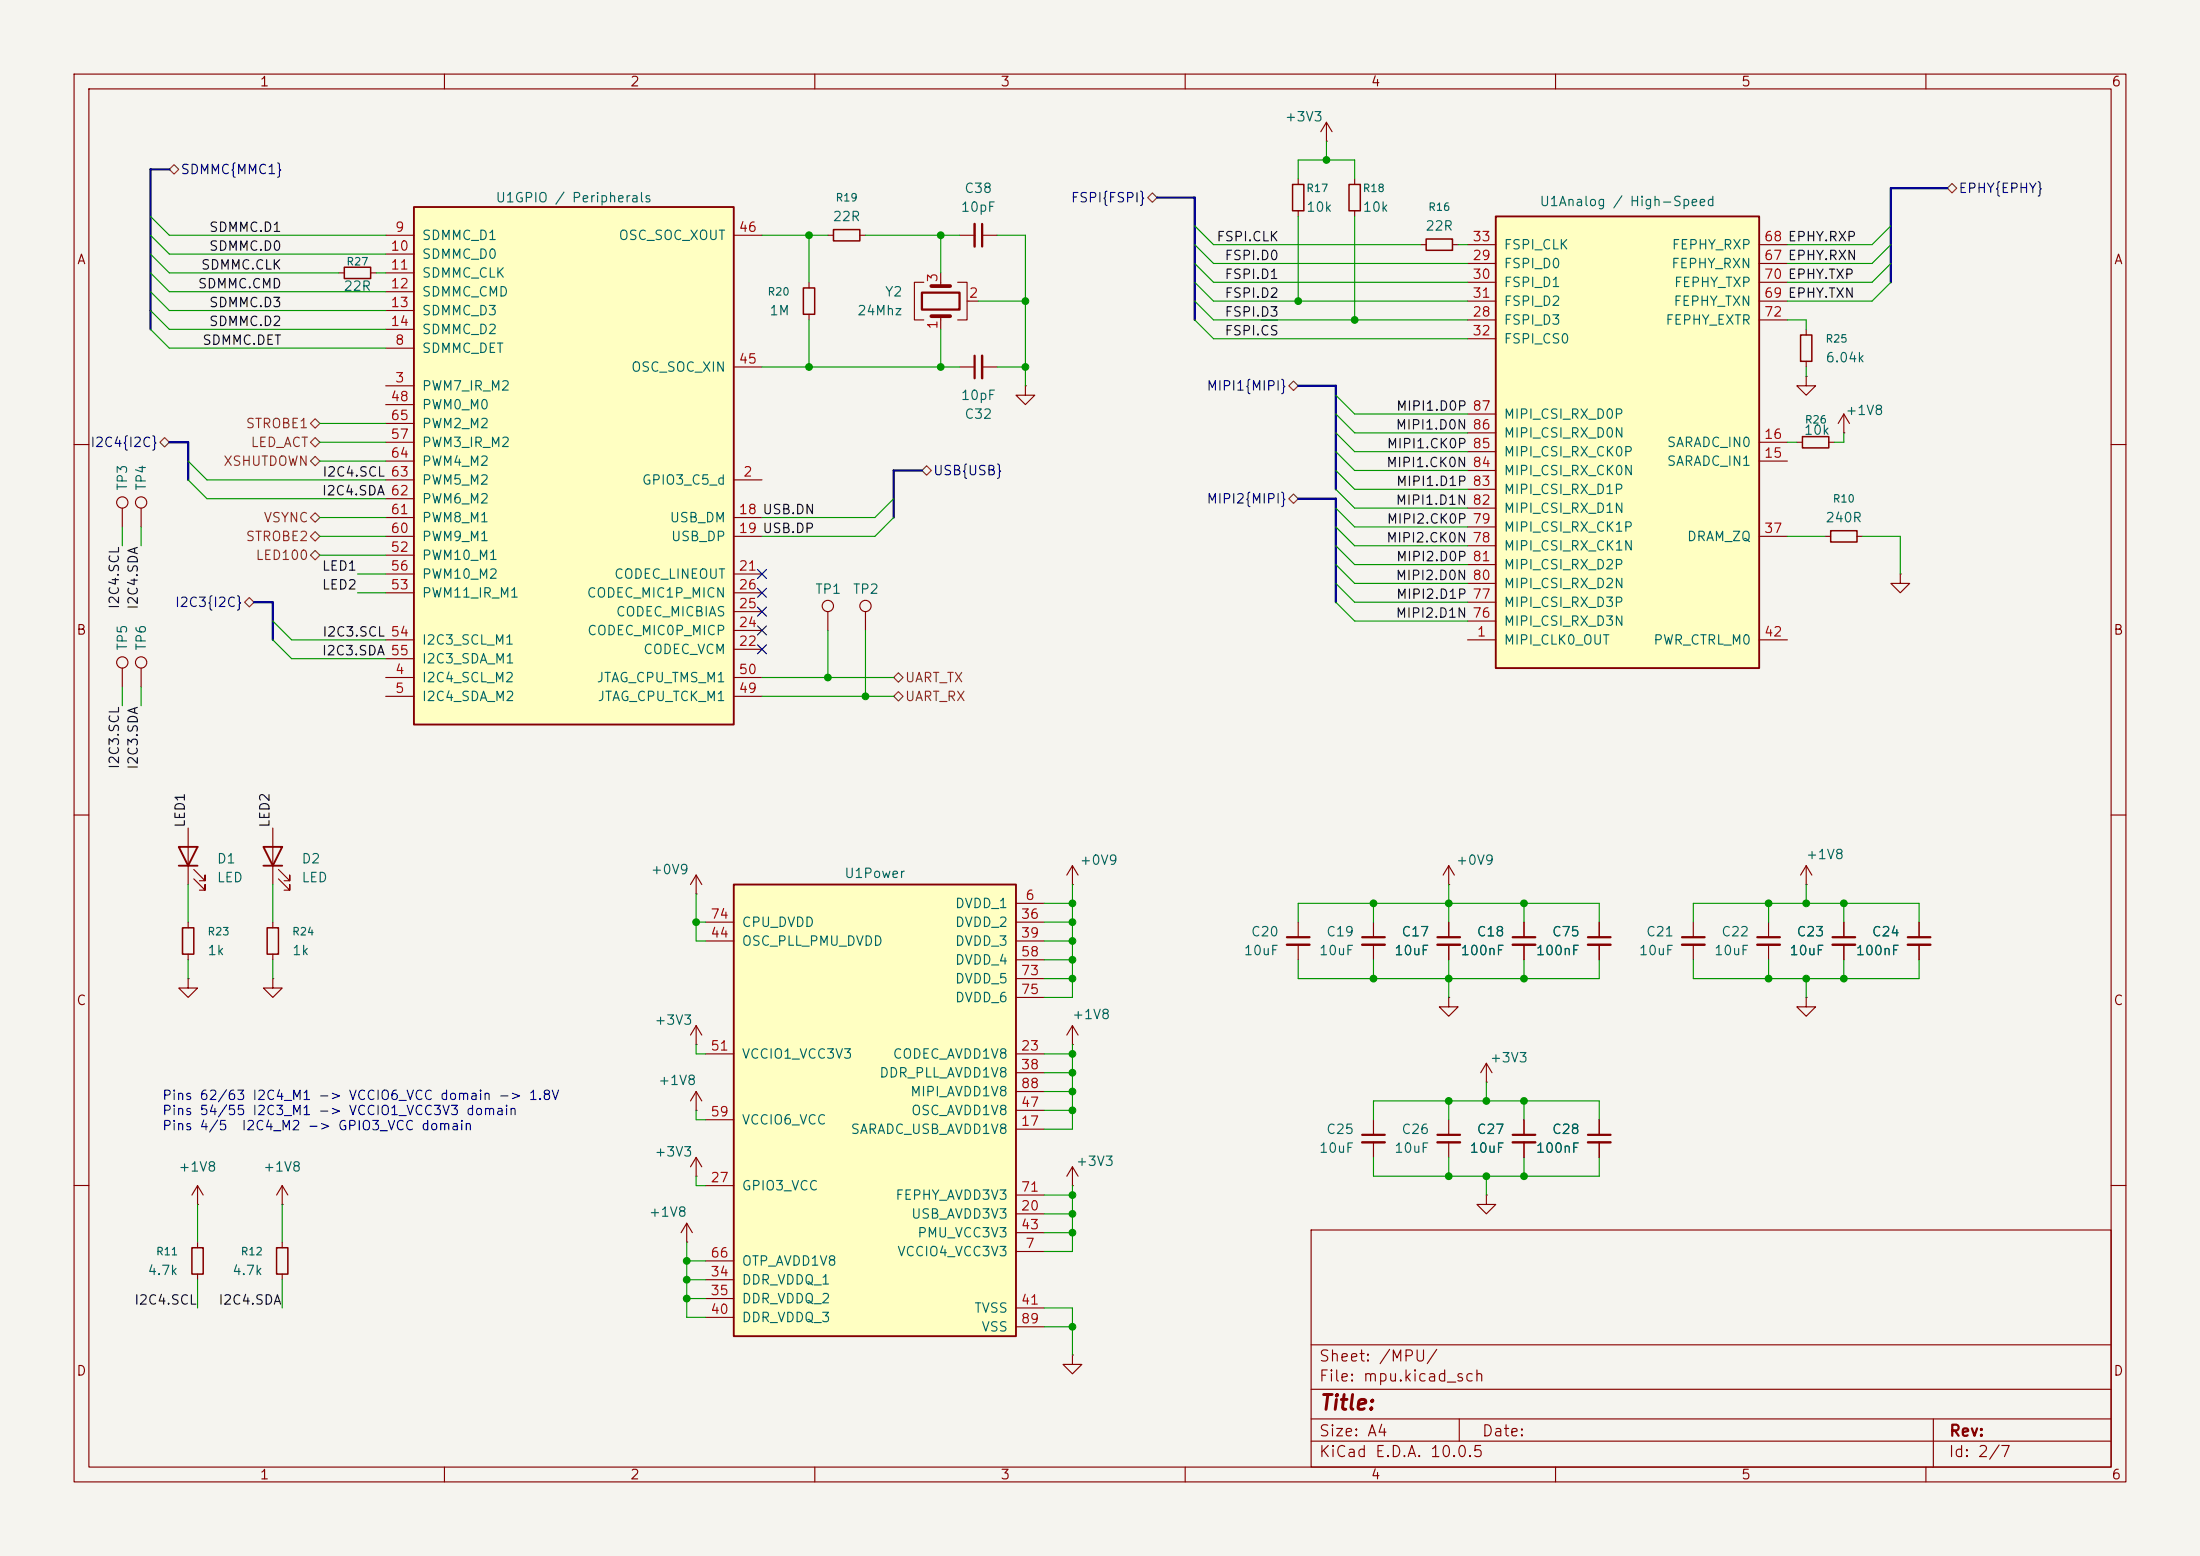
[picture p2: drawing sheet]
<svg xmlns="http://www.w3.org/2000/svg" width="297mm" height="210mm" viewBox="0 0 297 210" stroke-linecap="round" stroke-linejoin="round" font-family="sans-serif">
<path d="M0 0h297v210h-297z" fill="#f5f4ef" stroke="#f5f4ef" stroke-width=".14"/>
<g fill="none" stroke="#840000" stroke-width=".15">
<path d="M10 10h277v190h-277zM12 12h273v186h-273zM60 10v2M110 10v2M160 10v2M210 10v2M260 10v2M243.8 44.5v.7M243.8 48.8v.7M10 60h2M285 60h2M10 110h2"/>
<path d="M144.8 119.4h.1M144.8 116.8l-.8 1.3M144.8 116.8l.7 1.3M144.8 116.8v2.6M285 110h2M10 160h2M177 166h108v32h-108zM285 160h2M60 198v2M110 198v2M160 198v2M177 194.5h108"/>
<path d="M177 191.5h108M177 187.5h108M177 181.5h108M197 191.5v3M210 198v2M260 198v2M261 191.5v6.5"/>
</g>
<path d="M243.1 45.2h1.5v3.6h-1.5z" fill="none" stroke="#840000" stroke-width=".2"/>
<path d="M201.9 29.2h35.6v61h-35.6z" fill="#ffffc2"/>
<path d="M201.9 29.2h35.6v61h-35.6z" fill="none" stroke="#840000" stroke-width=".25"/>
<g fill="none" stroke="#840000" stroke-width=".15">
<path d="M179.1 19.1h.1M179.1 16.5l.7 1.3M179.1 16.5l-.8 1.3M179.1 16.5v2.6M109.2 38.1v.8M111.8 31.8h.7M116.1 31.8h.7M124.7 38.1h-1.3v5.1h1.3M127 36.8v1.8M129.3 38.1h1.3v5.1h-1.3M129.5 31.8h2.1M132.6 31.8h2"/>
<path d="M182.9 24.1v.8M182.9 28.4v.8M191.8 33h.7M196.1 33h.7M198.1 35.6h3.8M198.1 38.1h3.8M198.1 33h3.8M237.5 35.6h3.8M237.5 38.1h3.8M237.5 33h3.8M109.2 42.4v.8M127 42.7v1.8"/>
<path d="M130.6 40.6h1.5M138.4 52.1v1.2h1.3l-1.3 1.3-1.2-1.3h1.2M138.4 52.1h.1M198.1 43.2h3.8M198.1 40.6h3.8M198.1 45.7h3.8M198.1 58.4h3.8M198.1 55.9h3.8M237.5 59.7h3.8M237.5 43.2h3.8M237.5 40.6h3.8M242.6 59.7h.7"/>
<path d="M246.9 59.7h.7M248.9 58.4h.1M248.9 55.9l-.7 1.3M248.9 55.9l.8 1.3M248.9 55.9v2.5M198.1 73.7h3.8M198.1 71.1h3.8M198.1 78.7h3.8M198.1 76.2h3.8M198.1 68.6h3.8M198.1 66h3.8M198.1 63.5h3.8"/>
<path d="M198.1 61h3.8M237.5 62.2h3.8M237.5 72.4h3.8M198.1 86.4h3.8M198.1 83.8h3.8M198.1 81.3h3.8M237.5 86.4h3.8M195.6 119.4h.1M195.6 116.8l-.8 1.3M195.6 116.8l.7 1.3M195.6 116.8v2.6M144.8 138.4l-.8 1.3"/>
<path d="M144.8 138.4l.7 1.3M144.8 138.4v2.6M175.3 124.5v2M175.3 127.5v2M144.8 141h.1M144.8 157.5v2.5M144.8 157.5l-.8 1.3M144.8 157.5l.7 1.3M144.8 160h.1M200.7 161.3v1.3h1.2l-1.2 1.2-1.3-1.2h1.3M200.7 161.3h.1"/>
</g>
<path d="M108.5 38.9h1.5v3.5h-1.5zM112.5 31h3.6v1.5h-3.6zM182.1 24.9h1.5v3.5h-1.5zM192.5 32.3h3.6v1.5h-3.6zM243.3 58.9h3.6v1.6h-3.6z" fill="none" stroke="#840000" stroke-width=".2"/>
<path d="M124.5 39.5h5v2.3h-5zM132.6 30.2v3.1M173.7 126.5h3.1" fill="none" stroke="#840000" stroke-width=".3"/>
<path d="M131.6 30.2v3.1M173.7 127.5h3.1" fill="none" stroke="#840000" stroke-width=".33"/>
<path d="M125.7 38.6h2.6M125.7 42.7h2.6" fill="none" stroke="#840000" stroke-width=".51"/>
<path d="M55.9 27.9h43.2v69.9h-43.2z" fill="#ffffc2"/>
<path d="M55.9 27.9h43.2v69.9h-43.2z" fill="none" stroke="#840000" stroke-width=".25"/>
<g fill="none" stroke="#840000" stroke-width=".15">
<path d="M52.1 31.8h3.8M52.1 34.3h3.8M52.1 36.8h3.8M52.1 39.4h3.8M99.1 31.8h3.8M52.1 52.1h3.8M52.1 47h3.8M52.1 41.9h3.8M52.1 44.5h3.8M52.1 54.6h3.8M52.1 59.7h3.8M52.1 57.2h3.8"/>
<path d="M99.1 49.5h3.8M52.1 64.8h3.8M52.1 69.9h3.8M52.1 72.4h3.8M52.1 77.5h3.8M52.1 74.9h3.8M52.1 67.3h3.8M52.1 62.2h3.8M99.1 64.8h3.8M99.1 69.9h3.8M99.1 72.4h3.8M99.1 77.5h3.8"/>
<path d="M52.1 91.4h3.8M52.1 94h3.8M52.1 80h3.8M52.1 86.4h3.8M52.1 88.9h3.8M99.1 91.4h3.8M99.1 94h3.8M99.1 87.6h3.8M99.1 85.1h3.8M99.1 82.6h3.8M99.1 80h3.8M94 158.8h.1"/>
<path d="M94 156.2l.7 1.3M94 156.2l-.8 1.3M94 156.2v2.6M144.8 182.9v1.3h1.2l-1.2 1.2-1.3-1.2h1.3M144.8 182.9h.1"/>
</g>
<path d="M99.1 119.4h38.1v60.9h-38.1z" fill="#ffffc2"/>
<path d="M24.1 114.3h2.6l-1.3 2.5zM24.1 116.8h2.6M35.6 114.3h2.5l-1.3 2.5zM35.6 116.8h2.5M99.1 119.4h38.1v60.9h-38.1z" fill="none" stroke="#840000" stroke-width=".25"/>
<g fill="none" stroke="#840000" stroke-width=".15">
<path d="M45.7 36.8h.8M50 36.8h.8M175.3 24.1v.8M175.3 28.4v.8M129.5 49.5h2.1M132.6 49.5h2M243.8 50.8v1.3h1.3l-1.3 1.2-1.2-1.2h1.2M243.8 50.8h.1M16.5 68.6v2.5M19 68.6v2.5M246.4 72.4h.7M250.7 72.4h.8"/>
<path d="M256.5 77.5v1.2h1.3l-1.3 1.3-1.2-1.3h1.2M256.5 77.5h.1M16.5 90.2v2.5M19 90.2v2.5M111.8 82.6v2.5M116.8 82.6v2.5M25.4 111.8v7.6M26.2 118.6l1.5 1.5v-.7v.7h-.8M26.2 117.3l1.5 1.6v-.8v.8h-.8M36.8 111.8v7.6M37.6 118.6l1.5 1.5v-.7v.7h-.7M37.6 117.3l1.5 1.6v-.8v.8h-.7"/>
<path d="M94 118.1v2.6M94 118.1l.7 1.3M94 118.1l-.8 1.3M243.8 119.4h.1M243.8 116.8l-.7 1.3M243.8 116.8l.8 1.3M243.8 116.8v2.6M25.4 132.1v1.3h1.3l-1.3 1.2-1.3-1.2h1.3M25.4 132.1h.1M25.4 124.5v.7M25.4 128.8v.7M36.8 132.1v1.3h1.3l-1.3 1.2-1.2-1.2h1.2"/>
<path d="M36.8 132.1h.1M36.8 124.5v.7M36.8 128.8v.7M94 120.7h.1M94 138.4v2.6M94 138.4l.7 1.3M94 138.4l-.8 1.3M95.2 124.5h3.9M95.2 127h3.9M137.2 121.9h3.8M137.2 124.5h3.8M137.2 127h3.8"/>
<path d="M137.2 129.5h3.8M137.2 132.1h3.8M137.2 134.6h3.8M185.4 124.5v2M185.4 127.5v2M195.6 134.6v1.3h1.2l-1.2 1.3-1.3-1.3h1.3M195.6 134.6h.1M195.6 124.5v2M195.6 127.5v2M205.7 124.5v2M205.7 127.5v2M215.9 124.5v2"/>
<path d="M215.9 127.5v2M228.6 124.5v2M228.6 127.5v2M238.8 124.5v2M238.8 127.5v2M243.8 134.6v1.3h1.3l-1.3 1.3-1.2-1.3h1.2M243.8 134.6h.1M248.9 124.5v2M248.9 127.5v2M259.1 124.5v2M259.1 127.5v2M94 149.9h.1"/>
<path d="M94 141h.1M94 147.3l.7 1.3M94 147.3l-.8 1.3M94 147.3v2.6M95.2 142.2h3.9M95.2 151.1h3.9M137.2 152.4h3.8M137.2 142.2h3.8M137.2 144.8h3.8M137.2 149.9h3.8M137.2 147.3h3.8M185.4 151.1v2.1"/>
<path d="M185.4 154.2v2M195.6 151.1v2.1M195.6 154.2v2M200.7 146.1h.1M200.7 143.5l-.8 1.3M200.7 143.5l.7 1.3M200.7 143.5v2.6M205.7 151.1v2.1M205.7 154.2v2M215.9 151.1v2.1M215.9 154.2v2M26.7 162.6h.1"/>
<path d="M26.7 160l-.8 1.3M26.7 160l.7 1.3M26.7 160v2.6M26.7 167.6v.8M26.7 172v.7M38.1 162.6h.1M38.1 160l-.8 1.3M38.1 160l.8 1.3M38.1 160v2.6M38.1 167.6v.8M38.1 172v.7M92.7 167.6h.1"/>
<path d="M92.7 165.1l.8 1.3M92.7 165.1l-.8 1.3M92.7 165.1v2.5M95.2 160h3.9M95.2 172.7h3.9M95.2 175.3h3.9M95.2 177.8h3.9M95.2 170.2h3.9M137.2 168.9h3.8M137.2 163.8h3.8M137.2 176.5h3.8M137.2 166.4h3.8"/>
<path d="M137.2 161.3h3.8M137.2 179.1h3.8"/>
<circle cx="16.5" cy="67.8" r=".76"/>
<circle cx="19" cy="67.8" r=".76"/>
<circle cx="16.5" cy="89.4" r=".76"/>
<circle cx="19" cy="89.4" r=".76"/>
<circle cx="111.8" cy="81.8" r=".76"/>
<circle cx="116.8" cy="81.8" r=".76"/>
</g>
<path d="M46.5 36.1h3.5v1.5h-3.5zM174.5 24.9h1.5v3.5h-1.5zM247.1 71.6h3.6v1.6h-3.6zM24.6 125.2h1.6v3.6h-1.6zM36.1 125.2h1.5v3.6h-1.5zM25.9 168.4h1.5v3.6h-1.5zM37.3 168.4h1.6v3.6h-1.6z" fill="none" stroke="#840000" stroke-width=".2"/>
<g fill="none" stroke="#840000" stroke-width=".3">
<path d="M131.6 48v3.1M183.9 126.5h3M194.1 126.5h3M204.2 126.5h3.1M214.4 126.5h3M227.1 126.5h3M237.2 126.5h3.1M247.4 126.5h3M257.6 126.5h3M183.9 153.2h3M194.1 153.2h3M204.2 153.2h3.1"/>
<path d="M214.4 153.2h3"/>
</g>
<g fill="none" stroke="#840000" stroke-width=".33">
<path d="M132.6 48v3.1M183.9 127.5h3M194.1 127.5h3M204.2 127.5h3.1M214.4 127.5h3M227.1 127.5h3M237.2 127.5h3.1M247.4 127.5h3M257.6 127.5h3M183.9 154.2h3M194.1 154.2h3M204.2 154.2h3.1"/>
<path d="M214.4 154.2h3"/>
</g>
<g fill="none" stroke="#725600" stroke-width=".15">
<path d="M23.5 22.2l.6 .7-.6 .6-.6-.6zM154.9 26.7l.7-.7 .6 .7-.6 .6zM262.9 25.4l.6-.6 .7 .6-.7 .6zM21.6 59.7l.6-.6 .7 .6-.7 .6zM41.9 57.2l.6-.7 .7 .7-.7 .6zM41.9 59.7l.6-.6 .7 .6-.7 .6zM174.6 51.4l.7 .7-.7 .6-.6-.6zM41.9 62.2l.6-.6 .7 .6-.7 .7zM41.9 69.9l.6-.7 .7 .7-.7 .6zM42.5 71.8l.7 .6-.7 .6-.6-.6zM42.5 74.3l.7 .6-.7 .7-.6-.7zM125.1 62.9l.6 .6-.6 .6-.6-.6z"/>
<path d="M174 67.3l.6-.6 .7 .6-.7 .6zM33 81.3l.7-.7 .6 .7-.6 .6zM120.6 91.4l.7-.6 .6 .6-.6 .7zM120.6 94l.7-.7 .6 .7-.6 .6z"/>
</g>
<path d="M170.3 43.2h2.2" fill="none" stroke="#0f0f0f" stroke-width=".15"/>
<path d="M22.9 22.9h-2.6v21.6M156.2 26.7h5.1v16.5M262.9 25.4h-7.6v12.7M22.9 59.7h2.5v5.1M175.3 52.1h5v13.9M124.5 63.5h-3.9v6.4M175.3 67.3h5v14M34.3 81.3h2.5v5.1" fill="none" stroke="#000084" stroke-width=".3"/>
<g fill="none" stroke="#009600" stroke-width=".15">
<path d="M179.1 19.1v2.5M20.3 29.2l2.6 2.6h29.2M20.3 39.4l2.6 2.5h29.2M20.3 34.3l2.6 2.5h22.8M20.3 36.8l2.6 2.6h29.2M20.3 31.8l2.6 2.5h29.2M50.8 36.8h1.3M102.9 31.8h8.9M109.2 31.8v6.3M116.8 31.8h12.7M127 31.8v5M134.6 31.8h3.8v20.3"/>
<path d="M161.3 30.5l2.5 2.5h28M161.3 35.6l2.5 2.5h34.3M161.3 33l2.5 2.6h34.3M161.3 38.1l2.5 2.5h34.3M175.3 24.1v-2.5h7.6v2.5M175.3 29.2v11.4M182.9 29.2v14M196.8 33h1.3M255.3 30.5l-2.6 2.5h-11.4M255.3 35.6l-2.6 2.5h-11.4M255.3 33l-2.6 2.6h-11.4M255.3 38.1l-2.6 2.5h-11.4"/>
<path d="M20.3 44.5l2.6 2.5h29.2M20.3 41.9l2.6 2.6h29.2M43.2 57.2h8.9M43.2 59.7h8.9M102.9 49.5h26.6M109.2 43.2v6.3M127 44.5v5M132.1 40.6h6.3M134.6 49.5h3.8M161.3 43.2l2.5 2.5h34.3M161.3 40.6l2.5 2.6h34.3M180.3 53.3l2.6 2.6h15.2"/>
<path d="M180.3 58.4l2.6 2.6h15.2M180.3 55.9l2.6 2.5h15.2M241.3 43.2h2.5v1.3M241.3 59.7h1.3M243.8 49.5v1.3M248.9 58.4v1.3h-1.3M16.5 71.1v2.6M19 71.1v2.6M25.4 62.2l2.5 2.6h24.2M25.4 64.8l2.5 2.5h24.2M43.2 72.4h8.9M43.2 69.9h8.9"/>
<path d="M43.2 74.9h8.9M43.2 62.2h8.9M48.3 77.5h3.8M120.6 69.9l-2.5 2.5h-15.2M120.6 67.3l-2.5 2.6h-15.2M180.3 63.5l2.6 2.5h15.2M180.3 61l2.6 2.5h15.2M180.3 73.7l2.6 2.5h15.2M180.3 78.7l2.6 2.6h15.2M180.3 71.1l2.6 2.6h15.2M180.3 76.2l2.6 2.5h15.2M180.3 68.6l2.6 2.5h15.2"/>
<path d="M180.3 66l2.6 2.6h15.2M241.3 72.4h5.1M251.5 72.4h5v5.1M16.5 92.7v2.6M19 92.7v2.6M36.8 86.4l2.6 2.5h12.7M36.8 83.8l2.6 2.6h12.7M48.3 80h3.8M102.9 94h17.7M102.9 91.4h17.7M111.8 85.1v6.3M116.8 85.1v8.9"/>
<path d="M180.3 81.3l2.6 2.5h15.2M25.4 119.4v5.1M36.8 119.4v5.1M144.8 119.4v15.2h-3.8M195.6 119.4v5.1M243.8 119.4v2.5M25.4 129.5v2.6M36.8 129.5v2.6M94 120.7v6.3h1.2M94 124.5h1.2M141 132.1h3.8M141 121.9h3.8"/>
<path d="M141 127h3.8M141 129.5h3.8M141 124.5h3.8M175.3 129.5v2.6h40.6v-2.6M175.3 124.5v-2.6h40.6v2.6M185.4 121.9v2.6M185.4 129.5v2.6M195.6 129.5v5.1M205.7 121.9v2.6M205.7 129.5v2.6M228.6 129.5v2.6h30.5v-2.6M228.6 124.5v-2.6h30.5v2.6"/>
<path d="M238.8 121.9v2.6M238.8 129.5v2.6M243.8 132.1v2.5M248.9 121.9v2.6M248.9 129.5v2.6M94 149.9v1.2h1.2M94 141v1.2h1.2M94 158.8v1.2h1.2M141 142.2h3.8M141 144.8h3.8M141 147.3h3.8M141 149.9h3.8"/>
<path d="M144.8 141v11.4h-3.8M185.4 151.1v-2.5h30.5v2.5M185.4 156.2v2.6h30.5v-2.6M195.6 148.6v2.5M195.6 156.2v2.6M200.7 146.1v2.5M200.7 158.8v2.5M205.7 148.6v2.5M205.7 156.2v2.6M26.7 162.6v5M26.7 172.7v3.8M38.1 162.6v5"/>
<path d="M38.1 172.7v3.8M92.7 167.6v10.2h2.5M92.7 170.2h2.5M92.7 175.3h2.5M92.7 172.7h2.5M141 176.5h3.8v6.4M141 166.4h3.8M141 179.1h3.8M141 163.8h3.8M141 161.3h3.8M144.8 160v8.9h-3.8"/>
</g>
<path d="M102.3 76.9l1.2 1.2M102.3 79.4l1.2 1.2M103.5 76.9l-1.2 1.2M103.5 79.4l-1.2 1.2M102.3 84.5l1.2 1.2M102.3 87l1.2 1.2M102.3 81.9l1.2 1.3M103.5 84.5l-1.2 1.2M103.5 87l-1.2 1.2M103.5 81.9l-1.2 1.3" fill="none" stroke="#000084" stroke-width=".15"/>
<g fill="#009600" stroke="#009600" stroke-width=".14">
<circle cx="109.2" cy="49.5" r=".46"/>
<circle cx="138.4" cy="40.6" r=".46"/>
<circle cx="127" cy="31.8" r=".46"/>
<circle cx="138.4" cy="49.5" r=".46"/>
<circle cx="109.2" cy="31.8" r=".46"/>
<circle cx="144.8" cy="127" r=".46"/>
<circle cx="144.8" cy="129.5" r=".46"/>
<circle cx="144.8" cy="144.8" r=".46"/>
<circle cx="144.8" cy="142.2" r=".46"/>
<circle cx="144.8" cy="149.9" r=".46"/>
<circle cx="144.8" cy="147.3" r=".46"/>
<circle cx="144.8" cy="161.3" r=".46"/>
<circle cx="144.8" cy="163.8" r=".46"/>
<circle cx="144.8" cy="124.5" r=".46"/>
<circle cx="144.8" cy="121.9" r=".46"/>
<circle cx="144.8" cy="132.1" r=".46"/>
<circle cx="144.8" cy="166.4" r=".46"/>
<circle cx="111.8" cy="91.4" r=".46"/>
<circle cx="92.7" cy="170.2" r=".46"/>
<circle cx="92.7" cy="172.7" r=".46"/>
<circle cx="144.8" cy="179.1" r=".46"/>
<circle cx="92.7" cy="175.3" r=".46"/>
<circle cx="94" cy="124.5" r=".46"/>
<circle cx="116.8" cy="94" r=".46"/>
<circle cx="127" cy="49.5" r=".46"/>
<circle cx="195.6" cy="148.6" r=".46"/>
<circle cx="200.7" cy="148.6" r=".46"/>
<circle cx="205.7" cy="132.1" r=".46"/>
<circle cx="195.6" cy="158.8" r=".46"/>
<circle cx="200.7" cy="158.8" r=".46"/>
<circle cx="175.3" cy="40.6" r=".46"/>
<circle cx="182.9" cy="43.2" r=".46"/>
<circle cx="179.1" cy="21.6" r=".46"/>
<circle cx="205.7" cy="121.9" r=".46"/>
<circle cx="248.9" cy="121.9" r=".46"/>
<circle cx="243.8" cy="121.9" r=".46"/>
<circle cx="248.9" cy="132.1" r=".46"/>
<circle cx="205.7" cy="158.8" r=".46"/>
<circle cx="205.7" cy="148.6" r=".46"/>
<circle cx="238.8" cy="132.1" r=".46"/>
<circle cx="238.8" cy="121.9" r=".46"/>
<circle cx="243.8" cy="132.1" r=".46"/>
<circle cx="185.4" cy="132.1" r=".46"/>
<circle cx="195.6" cy="132.1" r=".46"/>
<circle cx="195.6" cy="121.9" r=".46"/>
<circle cx="185.4" cy="121.9" r=".46"/>
</g>
<text font-size="2" fill="#840000" x="178" y="190.8">Title:</text>
<g font-size="1.5" fill="#840000">
<text x="178" y="184.1">Sheet: /MPU/</text>
<text x="178" y="186.8">File: mpu.kicad_sch</text>
<text x="178" y="197">KiCad E.D.A. 10.0.5</text>
<text x="178" y="194.2">Size: A4</text>
<text x="200" y="194.2">Date:</text>
<text x="263" y="197">Id: 2/7</text>
<text x="263" y="194.2">Rev:</text>
</g>
<g font-size="1.3" fill="#840000">
<text x="35" y="12">1</text>
<text x="85" y="12">2</text>
<text x="135" y="12">3</text>
<text x="185" y="12">4</text>
<text x="235" y="12">5</text>
<text x="285" y="12">6</text>
<text x="10.3" y="36">A</text>
<text x="285.3" y="36">A</text>
<text x="10.2" y="86">B</text>
<text x="285.2" y="86">B</text>
<text x="10.2" y="136">C</text>
<text x="285.2" y="136">C</text>
<text x="10.2" y="186">D</text>
<text x="285.2" y="186">D</text>
<text x="35" y="200">1</text>
<text x="85" y="200">2</text>
<text x="135" y="200">3</text>
<text x="185" y="200">4</text>
<text x="235" y="200">5</text>
<text x="285" y="200">6</text>
</g>
<g font-size="1.3" fill="#006464">
<text x="173.4" y="16.7">+3V3</text>
<text x="66.8" y="27.6">U1GPIO / Peripherals</text>
<text x="129.6" y="28.9">10pF</text>
<text x="130.1" y="26.4">C38</text>
<text x="176.3" y="28.9">10k</text>
<text x="183.9" y="28.9">10k</text>
<text x="207.8" y="28.1">U1Analog / High-Speed</text>
<text x="56.9" y="32.7">SDMMC_D1</text>
<text x="56.9" y="35.3">SDMMC_D0</text>
<text x="83.4" y="32.7">OSC_SOC_XOUT</text>
<text x="112.3" y="30.2">22R</text>
<text x="192.3" y="31.4">22R</text>
<text x="202.9" y="34">FSPI_CLK</text>
<text x="225.6" y="34">FEPHY_RXP</text>
<text x="46.3" y="39.6">22R</text>
<text x="56.9" y="37.8">SDMMC_CLK</text>
<text x="56.9" y="40.3">SDMMC_CMD</text>
<text x="119.4" y="40.3">Y2</text>
<text x="202.9" y="36.5">FSPI_D0</text>
<text x="202.9" y="39.1">FSPI_D1</text>
<text x="202.9" y="41.6">FSPI_D2</text>
<text x="225.5" y="36.5">FEPHY_RXN</text>
<text x="225.8" y="41.6">FEPHY_TXN</text>
<text x="225.9" y="39.1">FEPHY_TXP</text>
<text x="56.9" y="48">SDMMC_DET</text>
<text x="56.9" y="42.9">SDMMC_D3</text>
<text x="56.9" y="45.4">SDMMC_D2</text>
<text x="103.8" y="42.9">1M</text>
<text x="115.6" y="42.9">24Mhz</text>
<text x="202.9" y="44.1">FSPI_D3</text>
<text x="202.9" y="46.7">FSPI_CS0</text>
<text x="224.8" y="44.1">FEPHY_EXTR</text>
<text x="56.9" y="53">PWM7_IR_M2</text>
<text x="85.1" y="50.5">OSC_SOC_XIN</text>
<text x="246.4" y="49.2">6.04k</text>
<text x="56.9" y="55.6">PWM0_M0</text>
<text x="56.9" y="58.1">PWM2_M2</text>
<text x="129.6" y="54.3">10pF</text>
<text x="130.1" y="56.8">C32</text>
<text x="202.9" y="59.4">MIPI_CSI_RX_D0N</text>
<text x="202.9" y="56.8">MIPI_CSI_RX_D0P</text>
<text x="243.4" y="59">10k</text>
<text x="249" y="56.3">+1V8</text>
<text x="56.9" y="60.7">PWM3_IR_M2</text>
<text x="56.9" y="65.7">PWM5_M2</text>
<text x="56.9" y="63.2">PWM4_M2</text>
<text x="86.6" y="65.7">GPIO3_C5_d</text>
<text x="202.9" y="64.5">MIPI_CSI_RX_CK0N</text>
<text x="202.9" y="61.9">MIPI_CSI_RX_CK0P</text>
<text x="224.9" y="63.2">SARADC_IN1</text>
<text x="224.9" y="60.7">SARADC_IN0</text>
<text x="17.5" y="66.3" transform="rotate(-90 17.5 66.3)">TP3</text>
<text x="20" y="66.3" transform="rotate(-90 20 66.3)">TP4</text>
<text x="56.9" y="70.8">PWM8_M1</text>
<text x="56.9" y="68.3">PWM6_M2</text>
<text x="90.3" y="70.8">USB_DM</text>
<text x="202.9" y="69.5">MIPI_CSI_RX_D1N</text>
<text x="202.9" y="67">MIPI_CSI_RX_D1P</text>
<text x="246.3" y="70.8">240R</text>
<text x="56.9" y="75.9">PWM10_M1</text>
<text x="56.9" y="73.4">PWM9_M1</text>
<text x="90.5" y="73.4">USB_DP</text>
<text x="202.9" y="74.6">MIPI_CSI_RX_CK1N</text>
<text x="202.9" y="72.1">MIPI_CSI_RX_CK1P</text>
<text x="202.9" y="77.2">MIPI_CSI_RX_D2P</text>
<text x="227.7" y="73.4">DRAM_ZQ</text>
<text x="56.9" y="81">PWM11_IR_M1</text>
<text x="56.9" y="78.4">PWM10_M2</text>
<text x="79.1" y="81">CODEC_MIC1P_MICN</text>
<text x="82.8" y="78.4">CODEC_LINEOUT</text>
<text x="83.1" y="83.5">CODEC_MICBIAS</text>
<text x="110" y="80.5">TP1</text>
<text x="115" y="80.5">TP2</text>
<text x="202.9" y="82.2">MIPI_CSI_RX_D3P</text>
<text x="202.9" y="79.7">MIPI_CSI_RX_D2N</text>
<text x="17.5" y="87.9" transform="rotate(-90 17.5 87.9)">TP5</text>
<text x="20" y="87.9" transform="rotate(-90 20 87.9)">TP6</text>
<text x="56.9" y="87.3">I2C3_SCL_M1</text>
<text x="56.9" y="89.9">I2C3_SDA_M1</text>
<text x="79.2" y="86.1">CODEC_MIC0P_MICP</text>
<text x="86.7" y="88.6">CODEC_VCM</text>
<text x="202.9" y="87.3">MIPI_CLK0_OUT</text>
<text x="202.9" y="84.8">MIPI_CSI_RX_D3N</text>
<text x="223.1" y="87.3">PWR_CTRL_M0</text>
<text x="56.9" y="92.4">I2C4_SCL_M2</text>
<text x="56.9" y="94.9">I2C4_SDA_M2</text>
<text x="80.5" y="92.4">JTAG_CPU_TMS_M1</text>
<text x="80.6" y="94.9">JTAG_CPU_TCK_M1</text>
<text x="29.2" y="116.9">D1</text>
<text x="29.2" y="119.4">LED</text>
<text x="40.6" y="116.9">D2</text>
<text x="40.6" y="119.4">LED</text>
<text x="87.8" y="118.3">+0V9</text>
<text x="113.9" y="118.8">U1Power</text>
<text x="145.7" y="117">+0V9</text>
<text x="196.5" y="117">+0V9</text>
<text x="243.7" y="116.3">+1V8</text>
<text x="100" y="125.4">CPU_DVDD</text>
<text x="128.8" y="122.9">DVDD_1</text>
<text x="128.8" y="125.4">DVDD_2</text>
<text x="27.9" y="129.2">1k</text>
<text x="39.4" y="129.2">1k</text>
<text x="100" y="128">OSC_PLL_PMU_DVDD</text>
<text x="128.8" y="128">DVDD_3</text>
<text x="128.8" y="130.5">DVDD_4</text>
<text x="167.8" y="129.2">10uF</text>
<text x="168.8" y="126.7">C20</text>
<text x="178" y="129.2">10uF</text>
<text x="179" y="126.7">C19</text>
<text x="188.1" y="129.2">10uF</text>
<text x="189.1" y="126.7">C17</text>
<text x="197.1" y="129.2">100nF</text>
<text x="199.3" y="126.7">C18</text>
<text x="207.3" y="129.2">100nF</text>
<text x="209.4" y="126.7">C75</text>
<text x="221.2" y="129.2">10uF</text>
<text x="222.1" y="126.7">C21</text>
<text x="231.3" y="129.2">10uF</text>
<text x="232.3" y="126.7">C22</text>
<text x="241.5" y="129.2">10uF</text>
<text x="242.5" y="126.7">C23</text>
<text x="250.4" y="129.2">100nF</text>
<text x="252.6" y="126.7">C24</text>
<text x="128.8" y="133">DVDD_5</text>
<text x="128.8" y="135.6">DVDD_6</text>
<text x="144.7" y="137.9">+1V8</text>
<text x="88.3" y="138.6">+3V3</text>
<text x="100" y="143.2">VCCIO1_VCC3V3</text>
<text x="120.4" y="143.2">CODEC_AVDD1V8</text>
<text x="201" y="143.7">+3V3</text>
<text x="88.8" y="146.8">+1V8</text>
<text x="118.6" y="145.7">DDR_PLL_AVDD1V8</text>
<text x="122.8" y="148.3">MIPI_AVDD1V8</text>
<text x="100" y="152.1">VCCIO6_VCC</text>
<text x="114.8" y="153.4">SARADC_USB_AVDD1V8</text>
<text x="122.9" y="150.8">OSC_AVDD1V8</text>
<text x="178" y="155.9">10uF</text>
<text x="179" y="153.4">C25</text>
<text x="188.1" y="155.9">10uF</text>
<text x="189.1" y="153.4">C26</text>
<text x="198.3" y="155.9">10uF</text>
<text x="199.3" y="153.4">C27</text>
<text x="207.3" y="155.9">100nF</text>
<text x="209.4" y="153.4">C28</text>
<text x="24" y="158.4">+1V8</text>
<text x="35.4" y="158.4">+1V8</text>
<text x="88.3" y="156.4">+3V3</text>
<text x="100" y="161">GPIO3_VCC</text>
<text x="145.2" y="157.7">+3V3</text>
<text x="87.5" y="164.5">+1V8</text>
<text x="120.8" y="162.3">FEPHY_AVDD3V3</text>
<text x="122.9" y="164.8">USB_AVDD3V3</text>
<text x="123.8" y="167.3">PMU_VCC3V3</text>
<text x="19.8" y="172.4">4.7k</text>
<text x="31.3" y="172.4">4.7k</text>
<text x="100" y="173.7">DDR_VDDQ_1</text>
<text x="100" y="171.1">OTP_AVDD1V8</text>
<text x="121" y="169.9">VCCIO4_VCC3V3</text>
<text x="100" y="176.2">DDR_VDDQ_2</text>
<text x="100" y="178.8">DDR_VDDQ_3</text>
<text x="131.4" y="177.5">TVSS</text>
<text x="132.4" y="180">VSS</text>
</g>
<g font-size="1.3" fill="#000084">
<text x="24.3" y="23.8">SDMMC{MMC1}</text>
<text x="144.5" y="27.6">FSPI{FSPI}</text>
<text x="264.3" y="26.4">EPHY{EPHY}</text>
<text x="162.8" y="53">MIPI1{MIPI}</text>
<text x="12.1" y="60.7">I2C4{I2C}</text>
<text x="125.9" y="64.5">USB{USB}</text>
<text x="162.8" y="68.3">MIPI2{MIPI}</text>
<text x="23.5" y="82.2">I2C3{I2C}</text>
</g>
<g font-size="1.3" fill="#0f0f0f">
<text x="28.1" y="31.6">SDMMC.D1</text>
<text x="28.1" y="34.2">SDMMC.D0</text>
<text x="164.1" y="32.9">FSPI.CLK</text>
<text x="165.2" y="35.4">FSPI.D0</text>
<text x="26.6" y="39.2">SDMMC.CMD</text>
<text x="27" y="36.7">SDMMC.CLK</text>
<text x="28.1" y="41.8">SDMMC.D3</text>
<text x="165.2" y="40.5">FSPI.D2</text>
<text x="165.2" y="38">FSPI.D1</text>
<text x="27.2" y="46.9">SDMMC.DET</text>
<text x="28.1" y="44.3">SDMMC.D2</text>
<text x="165.2" y="45.6">FSPI.CS</text>
<text x="165.2" y="43.1">FSPI.D3</text>
<text x="188.3" y="58.3">MIPI1.D0N 86</text>
<text x="188.4" y="55.8">MIPI1.D0P 87</text>
<text x="43.4" y="64.6">I2C4.SCL 63</text>
<text x="187.1" y="63.4">MIPI1.CK0N 84</text>
<text x="187.1" y="60.8">MIPI1.CK0P 85</text>
<text x="188.4" y="65.9">MIPI1.D1P 83</text>
<text x="43.4" y="67.2">I2C4.SDA 62</text>
<text x="187.1" y="71">MIPI2.CK0P 79</text>
<text x="188.3" y="68.5">MIPI1.D1N 82</text>
<text x="43.4" y="77.3">LED1</text>
<text x="187.1" y="73.5">MIPI2.CK0N 78</text>
<text x="188.4" y="76.1">MIPI2.D0P 81</text>
<text x="16.4" y="82.3" transform="rotate(-90 16.4 82.3)">I2C4.SCL</text>
<text x="18.9" y="82.4" transform="rotate(-90 18.9 82.4)">I2C4.SDA</text>
<text x="43.4" y="79.9">LED2</text>
<text x="188.3" y="83.7">MIPI2.D1N 76</text>
<text x="188.3" y="78.6">MIPI2.D0N 80</text>
<text x="188.4" y="81.2">MIPI2.D1P 77</text>
<text x="43.4" y="88.8">I2C3.SDA 55</text>
<text x="43.4" y="86.2">I2C3.SCL 54</text>
<text x="16.4" y="103.9" transform="rotate(-90 16.4 103.9)">I2C3.SCL</text>
<text x="18.9" y="103.9" transform="rotate(-90 18.9 103.9)">I2C3.SDA</text>
<text x="25.3" y="111.8" transform="rotate(-90 25.3 111.8)">LED1</text>
<text x="36.7" y="111.8" transform="rotate(-90 36.7 111.8)">LED2</text>
<text x="18" y="176.4">I2C4.SCL</text>
<text x="29.4" y="176.4">I2C4.SDA</text>
</g>
<g font-size="1.3" fill="#a90000">
<text x="52.6" y="34.2">10</text>
<text x="53.2" y="31.6">9</text>
<text x="99.6" y="31.6">46</text>
<text x="198.7" y="35.4">29</text>
<text x="198.7" y="32.9">33</text>
<text x="238.1" y="35.4">67 EPHY.RXN</text>
<text x="238.1" y="32.9">68 EPHY.RXP</text>
<text x="52.6" y="36.7">11</text>
<text x="52.6" y="39.2">12</text>
<text x="52.6" y="41.8">13</text>
<text x="126.9" y="38.2" transform="rotate(-90 126.9 38.2)">3</text>
<text x="130.7" y="40.5">2</text>
<text x="198.7" y="38">30</text>
<text x="198.7" y="40.5">31</text>
<text x="238.1" y="40.5">69 EPHY.TXN</text>
<text x="238.1" y="38">70 EPHY.TXP</text>
<text x="52.6" y="44.3">14</text>
<text x="53.2" y="46.9">8</text>
<text x="126.9" y="44.5" transform="rotate(-90 126.9 44.5)">1</text>
<text x="198.7" y="43">28</text>
<text x="198.7" y="45.6">32</text>
<text x="238.1" y="43">72</text>
<text x="53.2" y="51.9">3</text>
<text x="99.6" y="49.4">45</text>
<text x="52.6" y="54.5">48</text>
<text x="52.6" y="59.6">57</text>
<text x="52.6" y="57">65</text>
<text x="238.1" y="59.6">16</text>
<text x="52.6" y="62.1">64</text>
<text x="100.2" y="64.6">2</text>
<text x="238.1" y="62.1">15</text>
<text x="52.6" y="69.7">61</text>
<text x="99.6" y="69.7">18 USB.DN</text>
<text x="52.6" y="74.8">52</text>
<text x="52.6" y="77.3">56</text>
<text x="52.6" y="72.3">60</text>
<text x="99.6" y="72.3">19 USB.DP</text>
<text x="99.6" y="77.3">21</text>
<text x="238.1" y="72.3">37</text>
<text x="52.6" y="79.9">53</text>
<text x="99.6" y="82.4">25</text>
<text x="99.6" y="79.9">26</text>
<text x="99.6" y="87.5">22</text>
<text x="99.6" y="85">24</text>
<text x="199.3" y="86.2">1</text>
<text x="238.1" y="86.2">42</text>
<text x="53.2" y="91.3">4</text>
<text x="53.2" y="93.8">5</text>
<text x="99.6" y="93.8">49</text>
<text x="99.6" y="91.3">50</text>
<text x="95.8" y="124.3">74</text>
<text x="137.7" y="124.3">36</text>
<text x="138.3" y="121.8">6</text>
<text x="95.8" y="126.9">44</text>
<text x="137.7" y="126.9">39</text>
<text x="137.7" y="129.4">58</text>
<text x="137.7" y="131.9">73</text>
<text x="137.7" y="134.5">75</text>
<text x="95.8" y="142.1">51</text>
<text x="137.7" y="142.1">23</text>
<text x="137.7" y="144.6">38</text>
<text x="137.7" y="149.7">47</text>
<text x="137.7" y="147.2">88</text>
<text x="95.8" y="151">59</text>
<text x="137.7" y="152.3">17</text>
<text x="95.8" y="159.9">27</text>
<text x="137.7" y="161.2">71</text>
<text x="137.7" y="163.7">20</text>
<text x="137.7" y="166.2">43</text>
<text x="95.8" y="172.6">34</text>
<text x="95.8" y="170">66</text>
<text x="138.3" y="168.8">7</text>
<text x="95.8" y="175.1">35</text>
<text x="95.8" y="177.7">40</text>
<text x="137.7" y="176.4">41</text>
<text x="137.7" y="178.9">89</text>
</g>
<g font-size="1.3" fill="#725600">
<text x="33.1" y="58.1">STROBE1</text>
<text x="30.1" y="63.2">XSHUTDOWN</text>
<text x="33.8" y="60.7">LED_ACT</text>
<text x="35.5" y="70.8">VSYNC</text>
<text x="33.1" y="73.4">STROBE2</text>
<text x="34.4" y="75.9">LED100</text>
<text x="122.1" y="92.4">UART_TX</text>
<text x="122.1" y="94.9">UART_RX</text>
</g>
<g font-size="1.3" fill="#0000c2">
<text x="21.8" y="148.8">Pins 62/63 I2C4_M1 -&gt; VCCIO6_VCC domain -&gt; 1.8V</text>
<text x="21.8" y="150.8">Pins 54/55 I2C3_M1 -&gt; VCCIO1_VCC3V3 domain</text>
<text x="21.8" y="152.9">Pins 4/5</text>
<text x="32.5" y="152.9">I2C4_M2 -&gt; GPIO3_VCC domain</text>
</g>
<g font-size="1" fill="#006464">
<text x="112.7" y="27.4">R19</text>
<text x="176.3" y="26.2">R17</text>
<text x="183.9" y="26.2">R18</text>
<text x="192.7" y="28.7">R16</text>
<text x="46.7" y="36.1">R27</text>
<text x="103.5" y="40.1">R20</text>
<text x="246.4" y="46.5">R25</text>
<text x="243.6" y="57.4">R26</text>
<text x="247.3" y="68.1">R10</text>
<text x="27.9" y="126.5">R23</text>
<text x="39.4" y="126.5">R24</text>
<text x="21" y="169.7">R11</text>
<text x="32.4" y="169.7">R12</text>
</g>
</svg>
